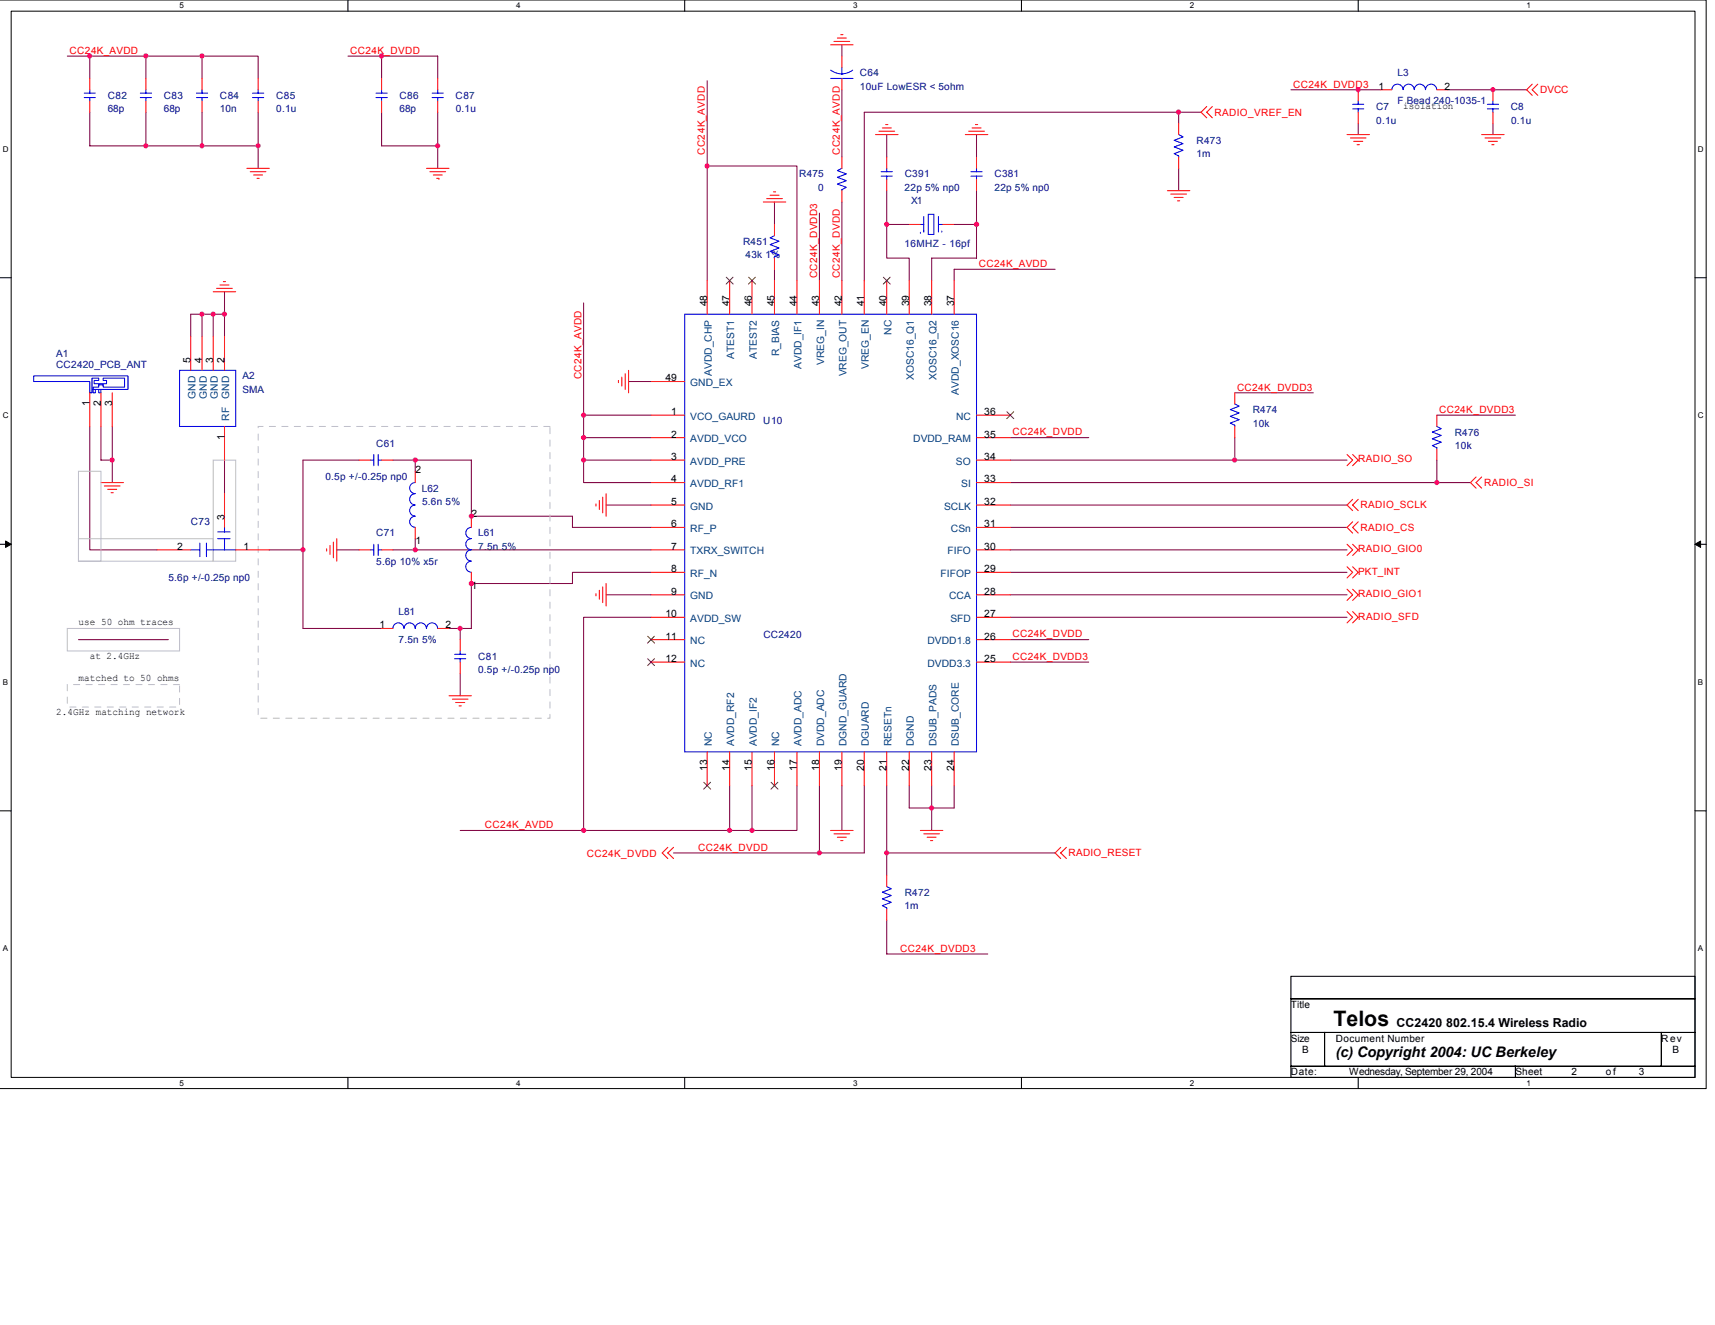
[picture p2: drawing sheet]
<svg xmlns="http://www.w3.org/2000/svg" width="279mm" height="216mm" viewBox="0 0 279 216" stroke-linecap="round" stroke-linejoin="round" font-family="sans-serif">
<path d="M0 0h278v177.4h-278M1.8 1.8h274.3v173.8h-274.3z" fill="none" stroke="#000" stroke-width=".16"/>
<g fill="#fff">
<path d="M29.3 .2h.7v1.5h-.7z"/>
<path d="M29.3 175.7h.7v1.5h-.7z"/>
</g>
<path d="M56.7 0v1.8M56.7 175.6v1.8" fill="none" stroke="#000" stroke-width=".17"/>
<g fill="#fff">
<path d="M84.1 .2h.7v1.5h-.7z"/>
<path d="M84.1 175.7h.7v1.5h-.7z"/>
</g>
<path d="M111.5 0v1.8M111.5 175.6v1.8" fill="none" stroke="#000" stroke-width=".17"/>
<g fill="#fff">
<path d="M139 .2h.7v1.5h-.7z"/>
<path d="M139 175.7h.7v1.5h-.7z"/>
</g>
<path d="M166.4 0v1.8M166.4 175.6v1.8" fill="none" stroke="#000" stroke-width=".17"/>
<g fill="#fff">
<path d="M193.8 .2h.8v1.5h-.8z"/>
<path d="M193.8 175.7h.8v1.5h-.8z"/>
</g>
<path d="M221.3 0v1.8M221.3 175.6v1.8" fill="none" stroke="#000" stroke-width=".17"/>
<g fill="#fff">
<path d="M248.7 .2h.7v1.5h-.7z"/>
<path d="M248.7 175.7h.7v1.5h-.7z"/>
<path d="M.5 23.5h.9v1.5h-.9z"/>
<path d="M276.6 23.5h1v1.5h-1z"/>
<path d="M.5 67h.9v1.4h-.9z"/>
<path d="M276.6 67h1v1.4h-1z"/>
</g>
<path d="M0 45.3h1.8M276.1 45.3h1.9" fill="none" stroke="#000" stroke-width=".17"/>
<g fill="#fff">
<path d="M.5 110.4h.8v1.5h-.8z"/>
<path d="M276.6 110.4h.9v1.5h-.9z"/>
</g>
<path d="M0 88.7h1.8M276.1 88.7h1.9" fill="none" stroke="#000" stroke-width=".17"/>
<path d="M.9 88.2l.9 .5-.9 .5zM276.1 88.7l1-.5v1z" fill="#000" stroke="#000" stroke-width=".16"/>
<g fill="#fff">
<path d="M.5 153.8h.8v1.5h-.8z"/>
<path d="M276.6 153.8h.9v1.5h-.9z"/>
</g>
<path d="M0 132.1h1.8M276.1 132.1h1.9M210.3 159.1h65.8v3.7h-65.8zM210.3 162.8h65.8v5.4h-65.8zM210.3 168.2h5.5v5.5h-5.5zM210.3 173.7h36.6v1.9h-36.6zM215.8 168.2h54.9v5.5h-54.9zM246.9 173.7h29.2v1.9h-29.2zM270.7 168.2h5.4v5.5h-5.4z" fill="none" stroke="#000" stroke-width=".17"/>
<g fill="none" stroke="#800040" stroke-width=".17">
<path d="M11 9.1h3.6v3.7M14.6 9.1h9.2v3.7M14.6 18.3v5.5h27.5M23.8 9.1h9.1M23.8 18.3v5.5M32.9 9.1h9.2v3.7M32.9 9.1v3.7M32.9 18.3v5.5M42.1 18.3v9.1M56.7 9.1h5.5v3.7M62.2 9.1h9.1v3.7M62.2 18.3v5.5h9.1"/>
<path d="M71.3 18.3v9.1M115.2 13.2v32.5M137.2 7.3v1.8M137.2 14.6v11M192 18.3v1.8M195.7 18.3h-54.9v27.4M210.3 14.6h14.6M235.9 14.6h12.8M115.2 27.1h14.6v18.6M126.2 32.9v3.7M133.5 34.7v11M137.2 32.9v12.8"/>
<path d="M144.5 31.1v5.5h3.6M144.5 36.6v5.5h3.6v3.6M144.5 21.9v3.7M155.4 36.6h3.7M159.1 31.1v11h-7.3v3.6M159.1 21.9v3.7M192 27.4v3.7M221.3 20.1v1.8M243.2 20.1v1.8M32.9 51.2v3.7M34.7 51.2v3.7M36.6 47.5v7.4"/>
<path d="M36.6 51.2h-5.5v3.7M95.1 49.4v18.2h11M126.2 43.9v1.8M171.9 43.9h-16.5v1.8M14.6 69.5v20.1h11M16.4 69.5v5.5h1.9M18.3 69.5v9.1M36.6 75v5.5M58.5 75h-9.1v27.4h12.8M64 75h12.8v9.1h16.5v1.8h12.8M67.6 75v1.8M95.1 75v3.6h11"/>
<path d="M95.1 71.3v3.7h11M95.1 67.6v3.7h11M102.4 62.2h3.7M164.6 71.3h12.8M201.2 71.3v3.7h-36.6M201.2 75h18.3M201.2 64h12.8M234.1 75v3.6h-69.5M234.1 78.6h5.5M234.1 67.6h12.8M43.9 89.6h5.5M54.9 89.6h3.6"/>
<path d="M64 89.6h42.1M67.6 87.8v1.8M98.7 82.3h7.4M98.7 96.9h7.4M106.1 93.3h-12.8v1.8h-16.5v7.3h-3.6M164.6 82.3h54.9M164.6 93.3h54.9M164.6 96.9h54.9M164.6 89.6h54.9M164.6 85.9h54.9M12.8 104.2h14.6M75 102.4v1.8"/>
<path d="M75 109.7v3.7M106.1 100.6h-11v34.7h-20.1M164.6 100.6h54.9M164.6 104.2h12.8M164.6 107.9h12.8M118.9 128v7.3h-23.8M118.9 135.3h3.6M122.5 128v7.3M129.8 128v7.3h-7.3M133.5 128v11M137.2 128v7.3M140.8 128v11h-31.1"/>
<path d="M144.5 128v14.6M144.5 139h27.4M148.1 128v3.7h7.3v-3.7M151.8 128v7.3M144.5 149.9v5.5h16.4"/>
</g>
<g fill="none" stroke="#f00" stroke-width=".17">
<path d="M14.6 12.8v1.8M14.6 16.4v1.9M23.8 12.8v1.8M23.8 16.4v1.9M32.9 12.8v1.8M32.9 16.4v1.9M42.1 12.8v1.8M42.1 16.4v1.9M62.2 12.8v1.8M62.2 16.4v1.9M71.3 12.8v1.8M71.3 16.4v1.9"/>
<path d="M135.3 7.3h3.7M135.9 6.8h2.5M136.4 6.2h1.5M137 5.7h.3M137.2 9.1v1.9M137.2 12.8v1.8M196.6 17.4l-.9 .9 .9 .9M197.5 17.4l-.9 .9 .9 .9M221.3 14.6v1.8M221.3 18.3v1.8M224.9 14.6h1.9M234.1 14.6h1.8"/>
<path d="M243.2 14.6v1.8M243.2 18.3v1.8M249.6 13.7l-.9 .9 .9 .9M250.5 13.7l-.9 .9 .9 .9M40.2 27.4h3.7M40.8 28h2.5M41.3 28.5h1.5M41.9 29.1h.3M69.5 27.4h3.7M70 28h2.6M70.6 28.5h1.5M71.1 29.1h.4"/>
<path d="M71.5 29.1h.1M124.4 32.9h3.6M124.9 32.4h2.6M125.5 31.8h1.4M126 31.3h.4M126.2 36.6v1.8M137.2 25.6v1.8M137.2 31.1v1.8M142.6 21.9h3.7M143.2 21.4h2.6M143.7 20.8h1.5M144.3 20.3h.4"/>
<path d="M144.5 25.6v1.8M144.5 29.3v1.8M148.1 36.6h1.8M153.6 36.6h1.8M157.3 21.9h3.6M157.8 21.4h2.6M158.4 20.8h1.4M158.9 20.3h.4M159.1 25.6v1.8M159.1 29.3v1.8M190.2 31.1h3.6M190.7 31.6h2.6"/>
<path d="M191.3 32.2h1.4M191.8 32.7h.4M192 20.1v1.8M192 25.6v1.8M219.5 21.9h3.6M220 22.5h2.5M220.5 23h1.5M221.1 23.6h.4M241.4 21.9h3.6M241.9 22.5h2.6M242.5 23h1.4M243 23.6h.4"/>
<path d="M31.1 54.9v5.4M32.9 54.9v5.4M34.7 47.5h3.7M34.7 54.9v5.4M35.3 47h2.5M35.8 46.4h1.5M36.4 45.9h.3M36.6 54.9v5.4M115.2 45.7v5.5M118.9 45.7v5.5M122.5 45.7v5.5M126.2 42.1v1.8"/>
<path d="M126.2 45.7v5.5M129.8 45.7v5.5M133.5 45.7v5.5M137.2 45.7v5.5M140.8 45.7v5.5M144.5 45.7v5.5M148.1 45.7v5.5M151.8 45.7v5.5M155.4 45.7v5.5M14.6 64v5.5M16.4 78.6h3.7M16.4 64v5.5"/>
<path d="M17 79.2h2.6M17.5 79.7h1.5M18.3 64v5.5M36.6 69.5v5.5M58.5 75h1.8M62.2 75h1.8M67.6 76.8v1.8M100.8 62v.4M101.3 61.4v1.5M101.9 60.9v2.6M102.4 60.3v3.7M106.1 78.6h5.4"/>
<path d="M106.1 67.6h5.4M106.1 71.3h5.4M106.1 75h5.4M106.1 62.2h5.4M159.1 78.6h5.5M159.1 67.6h5.5M159.1 71.3h5.5M159.1 75h5.5M201.2 64v1.8M201.2 69.5v1.8M219.5 74.1l.9 .9-.9 .9M220.4 74.1l.9 .9-.9 .9"/>
<path d="M234.1 67.6v1.9M234.1 73.2v1.8M240.5 77.7l-.9 .9 .9 .9M241.4 77.7l-.9 .9 .9 .9M18.1 80.3h.4M25.6 89.6h5.5M36.6 80.5v5.4M38.4 89.6h5.5M53.2 89.4v.4M53.8 88.9v1.4M54.3 88.3v2.6M54.9 87.8v3.6"/>
<path d="M58.5 89.6h1.8M62.2 89.6h1.8M67.6 85.9v1.9M76.8 84.1v1.8M76.8 93.3v1.8M97.1 82.1v.4M97.1 96.7v.4M97.6 81.6v1.4M97.6 96.2v1.4M98.2 81v2.6M98.2 95.6v2.6M98.7 80.5v3.6"/>
<path d="M98.7 95.1v3.6M106.1 89.6h5.4M106.1 82.3h5.4M106.1 85.9h5.4M106.1 93.3h5.4M106.1 96.9h5.4M159.1 89.6h5.5M159.1 82.3h5.5M159.1 85.9h5.5M159.1 93.3h5.5M159.1 96.9h5.5M219.5 99.7l.9 .9-.9 .9"/>
<path d="M219.5 88.7l.9 .9-.9 .9M219.5 92.4l.9 .9-.9 .9M219.5 96l.9 .9-.9 .9M220.4 99.7l.9 .9-.9 .9M220.4 88.7l.9 .9-.9 .9M220.4 92.4l.9 .9-.9 .9M220.4 81.4l-.9 .9 .9 .9M220.4 85l-.9 .9 .9 1M220.4 96l.9 .9-.9 .9M221.3 81.4l-.9 .9 .9 .9M221.3 85l-.9 .9 .9 1M62.2 102.4h1.8"/>
<path d="M71.3 102.4h1.9M73.2 113.4h3.6M73.7 113.9h2.5M74.2 114.5h1.5M74.8 115h.4M75 104.2v1.9M75 107.9v1.8M106.1 100.6h5.4M106.1 104.2h5.4M106.1 107.9h5.4M159.1 100.6h5.5M159.1 104.2h5.5"/>
<path d="M159.1 107.9h5.5M108.8 138.1l-.9 .9 .9 .9M109.7 138.1l-.9 .9 .9 .9M115.2 122.5v5.5M118.9 122.5v5.5M122.5 122.5v5.5M126.2 122.5v5.5M129.8 122.5v5.5M133.5 122.5v5.5M135.3 135.3h3.7M135.9 135.9h2.5M136.4 136.4h1.5"/>
<path d="M137 137h.3M137.2 122.5v5.5M140.8 122.5v5.5M144.5 122.5v5.5M148.1 122.5v5.5M149.9 135.3h3.7M150.5 135.9h2.6M151 136.4h1.5M151.6 137h.4M151.8 122.5v5.5M155.4 122.5v5.5M172.8 138.1l-.9 .9 .9 .9"/>
<path d="M173.7 138.1l-.9 .9 .9 .9M144.5 142.6v1.9M144.5 148.1v1.8"/>
</g>
<path d="M12.8 76.8h3.6v14.6h-3.6zM34.7 75h3.7v16.4h-3.7zM12.8 87.8h21.9v3.6h-21.9zM11 102.4h18.3v3.7h-18.3z" fill="none" stroke="#c0c0c0" stroke-width=".17"/>
<path d="M42.1 69.5h47.5v47.5h-47.5zM11 111.5h18.3v3.7h-18.3z" fill="none" stroke="#c0c0c0" stroke-width=".16" stroke-dasharray="1 1 1 1 1 1 1 1"/>
<g fill="none" stroke="#00f" stroke-width=".17">
<path d="M13.7 15.9h1.8M13.7 15.2h1.8M14.6 14.6v.6M14.6 15.9v.5M22.9 15.9h1.8M22.9 15.2h1.8M23.8 14.6v.6M23.8 15.9v.5M32 15.9h1.8M32 15.2h1.8M32.9 14.6v.6M32.9 15.9v.5"/>
<path d="M41.1 15.9h1.9M41.1 15.2h1.9M42.1 14.6v.6M42.1 15.9v.5M61.3 15.9h1.8M61.3 15.2h1.8M62.2 14.6v.6M62.2 15.9v.5M70.4 15.9h1.8M70.4 15.2h1.8M71.3 14.6v.6M71.3 15.9v.5"/>
<path d="M135.3 12.8h3.7M135.3 11.4l1.1 .5 .7 .1 1.2-.2 .6-.4M137.2 11v1.1M220.4 17.7h1.8M220.4 17h1.8M221.3 16.4v.6M221.3 17.7v.6M226.8 14.6a.91 .91 0 0 1 .9-.9 .91 .91 0 0 1 .9 .9M228.6 14.6a.9 .9 0 0 1 .9-.9 .9 .9 0 0 1 .9 .9 .91 .91 0 0 1 .9-.9 .91 .91 0 0 1 .9 .9 .92 .92 0 0 1 .9-.9 .92 .92 0 0 1 1 .9M242.3 17.7h1.8M242.3 17h1.8M243.2 16.4v.6"/>
<path d="M243.2 17.7v.6M126.2 38.4l-.7 .4 1.4 .5-1.4 .6 1.4 .5-1.4 .6 1.4 .5-.7 .4v.2M137.2 27.4l-.8 .4 1.5 .5-1.5 .6 1.5 .5-1.5 .6 1.5 .5-.7 .4v.2M143.6 28.7h1.8M143.6 28h1.8M144.5 27.4v.6M144.5 28.7v.6M149.9 37.8h.1M149.9 36.6h.6M150.5 35.3v2.5M151.2 34.9h.9v3.3h-.9zM152.9 37.7h.1"/>
<path d="M152.9 35.3v2.4M152.9 36.6h.7M153.4 37.7h.1M158.2 28.7h1.8M158.2 28h1.8M159.1 27.4v.6M159.1 28.7v.6M192 21.9l.7 .4-1.4 .6 1.4 .5-1.4 .5 1.4 .6-1.4 .5 .7 .4v.2M111.5 51.2h47.6v71.3h-47.6zM5.5 61.3h15.3v2.2h-5.6v-.4h.9v-.4h.7v.4h3.5v-1.5h-3.5v.4h.6v.5h-2.1v-.5h.8v-.4h-1.1v2.4h-.4v-1.8h-9.1zM15.2 63.5v.5h.3v-.5M16.1 63.5v.5h.3v-.5"/>
<path d="M29.3 60.3h9.1v9.2h-9.1zM60.3 75h.6M60.9 74.1v1.8M61.6 74.1v1.8M61.6 75h.6M67.6 78.6a.91 .91 0 0 0-.9 .9 .91 .91 0 0 0 .9 1 .91 .91 0 0 0-.9 .9 .91 .91 0 0 0 .9 .9M201.2 65.8l.7 .4-1.5 .5 1.5 .6-1.5 .5 1.5 .6-1.5 .5 .8 .4v.2M234.1 69.5l.7 .3-1.5 .6 1.5 .6-1.5 .5 1.5 .6-1.5 .5 .8 .4v.2M31.1 89.6h1.5M32.6 88.5v2.2M33.6 89.6h4.8M33.6 88.5v2.2"/>
<path d="M35.5 87.8h2M35.5 86.7h2M36.6 85.9v.8M36.6 87.8v1.8M60.3 89.6h.6M60.9 88.7v1.8M61.6 89.6h.6M61.6 88.7v1.8M67.6 82.3a.9 .9 0 0 0-.9 .9 .9 .9 0 0 0 .9 .9 .91 .91 0 0 0-.9 .9 .91 .91 0 0 0 .9 .9M76.8 89.6a.91 .91 0 0 0-.9 .9 .91 .91 0 0 0 .9 .9 .91 .91 0 0 0-.9 .9 .91 .91 0 0 0 .9 .9M76.8 85.9a.92 .92 0 0 0-.9 1 .92 .92 0 0 0 .9 .9 .9 .9 0 0 0-.9 .9 .9 .9 0 0 0 .9 .9M64 102.4a.91 .91 0 0 1 .9-.9 .91 .91 0 0 1 .9 .9 .9 .9 0 0 1 .9-.9 .9 .9 0 0 1 .9 .9"/>
<path d="M67.6 102.4a.91 .91 0 0 1 1-.9 .91 .91 0 0 1 .9 .9 .91 .91 0 0 1 .9-.9 .91 .91 0 0 1 .9 .9M74.1 107.3h1.8M74.1 106.6h1.8M75 106.1v.5M75 107.3v.6M144.5 144.5l.7 .3-1.5 .6 1.5 .5-1.5 .6 1.5 .5-1.5 .6 .8 .3v.2"/>
</g>
<g fill="none" stroke="#804000" stroke-width=".16">
<path d="M118.3 45.2l1.1 1.1M119.4 45.2l-1.1 1.1M122 45.2l1.1 1.1M123.1 45.2l-1.2 1.1M143.9 45.2l1.1 1.1M145 45.2l-1.1 1.1M164 67.1l1.2 1.1M165.1 67.1l-1.1 1.1M105.5 103.7l1.1 1.1M105.5 107.3l1.1 1.2M106.6 103.7l-1.1 1.1M106.6 107.3l-1.1 1.2"/>
<path d="M114.7 127.5l1.1 1.1M115.8 127.5l-1.2 1.1M125.6 127.5l1.1 1.1M126.7 127.5l-1.1 1.1"/>
</g>
<g fill="#f0f" stroke="#f0f" stroke-width=".17">
<circle cx="201.2" cy="75" r=".36"/>
<circle cx="144.4" cy="139" r=".35"/>
<circle cx="234.1" cy="78.6" r=".35"/>
<circle cx="95.1" cy="135.3" r=".36"/>
<circle cx="122.5" cy="135.3" r=".36"/>
<circle cx="118.9" cy="135.3" r=".36"/>
<circle cx="115.2" cy="27" r=".36"/>
<circle cx="95.1" cy="75" r=".36"/>
<circle cx="95.1" cy="71.3" r=".36"/>
<circle cx="95.1" cy="67.6" r=".36"/>
<circle cx="159.1" cy="36.6" r=".36"/>
<circle cx="144.4" cy="36.6" r=".36"/>
<circle cx="221.3" cy="14.6" r=".35"/>
<circle cx="243.2" cy="14.6" r=".35"/>
<circle cx="192" cy="18.3" r=".36"/>
<circle cx="49.4" cy="89.6" r=".36"/>
<circle cx="23.8" cy="9.1" r=".36"/>
<circle cx="62.1" cy="9.1" r=".36"/>
<circle cx="14.6" cy="9.1" r=".36"/>
<circle cx="32.9" cy="23.8" r=".35"/>
<circle cx="71.3" cy="23.8" r=".35"/>
<circle cx="32.9" cy="9.1" r=".36"/>
<circle cx="34.7" cy="51.2" r=".35"/>
<circle cx="133.5" cy="139" r=".35"/>
<circle cx="18.3" cy="75" r=".36"/>
<circle cx="67.7" cy="89.6" r=".36"/>
<circle cx="76.8" cy="84.1" r=".36"/>
<circle cx="76.8" cy="95.1" r=".36"/>
<circle cx="75" cy="102.4" r=".35"/>
<circle cx="42" cy="23.8" r=".35"/>
<circle cx="23.8" cy="23.8" r=".35"/>
<circle cx="151.8" cy="131.7" r=".36"/>
<circle cx="36.6" cy="51.2" r=".36"/>
<circle cx="32.9" cy="51.2" r=".35"/>
<circle cx="67.7" cy="75" r=".36"/>
</g>
<text font-size="3.5" x="217.3" y="167.3">Telos</text>
<text font-size="2.4" x="217.6" y="172.2">(c) Copyright 2004: UC Berkeley</text>
<text font-size="2" x="227.5" y="167.4">CC2420 802.15.4 Wireless Radio</text>
<g font-size="1.7">
<text x="224.6" y="14.6">1</text>
<text x="235.4" y="14.6">2</text>
<text x="115.2" y="49.9" transform="rotate(-90 115.2 49.9)">48</text>
<text x="118.9" y="49.9" transform="rotate(-90 118.9 49.9)">47</text>
<text x="122.5" y="49.9" transform="rotate(-90 122.5 49.9)">46</text>
<text x="126.2" y="49.9" transform="rotate(-90 126.2 49.9)">45</text>
<text x="129.8" y="49.9" transform="rotate(-90 129.8 49.9)">44</text>
<text x="133.5" y="49.9" transform="rotate(-90 133.5 49.9)">43</text>
<text x="137.1" y="49.9" transform="rotate(-90 137.1 49.9)">42</text>
<text x="140.8" y="49.9" transform="rotate(-90 140.8 49.9)">41</text>
<text x="144.4" y="49.9" transform="rotate(-90 144.4 49.9)">40</text>
<text x="148.1" y="49.9" transform="rotate(-90 148.1 49.9)">39</text>
<text x="151.8" y="49.9" transform="rotate(-90 151.8 49.9)">38</text>
<text x="155.4" y="49.9" transform="rotate(-90 155.4 49.9)">37</text>
<text x="31.1" y="59.1" transform="rotate(-90 31.1 59.1)">5</text>
<text x="32.9" y="59.1" transform="rotate(-90 32.9 59.1)">4</text>
<text x="34.7" y="59.1" transform="rotate(-90 34.7 59.1)">3</text>
<text x="36.6" y="59.1" transform="rotate(-90 36.6 59.1)">2</text>
<text x="108.4" y="62.1">49</text>
<text x="14.6" y="66.2" transform="rotate(-90 14.6 66.2)">1</text>
<text x="16.4" y="66.2" transform="rotate(-90 16.4 66.2)">2</text>
<text x="18.3" y="66.2" transform="rotate(-90 18.3 66.2)">3</text>
<text x="36.6" y="71.7" transform="rotate(-90 36.6 71.7)">1</text>
<text x="109.3" y="67.6">1</text>
<text x="109.3" y="71.3">2</text>
<text x="160.4" y="71.3">35</text>
<text x="160.4" y="67.6">36</text>
<text x="67.7" y="77">2</text>
<text x="109.3" y="75">3</text>
<text x="160.4" y="75">34</text>
<text x="109.3" y="78.6">4</text>
<text x="109.3" y="82.3">5</text>
<text x="160.4" y="78.6">33</text>
<text x="160.4" y="82.3">32</text>
<text x="28.9" y="89.6">2</text>
<text x="36.6" y="84.7" transform="rotate(-90 36.6 84.7)">3</text>
<text x="39.7" y="89.6">1</text>
<text x="67.7" y="88.7">1</text>
<text x="76.8" y="84.3">2</text>
<text x="109.3" y="85.9">6</text>
<text x="109.3" y="89.6">7</text>
<text x="160.4" y="89.6">30</text>
<text x="160.4" y="85.9">31</text>
<text x="109.3" y="93.2">8</text>
<text x="160.4" y="93.2">29</text>
<text x="76.8" y="96">1</text>
<text x="108.4" y="100.6">10</text>
<text x="109.3" y="96.9">9</text>
<text x="160.4" y="96.9">28</text>
<text x="160.4" y="100.6">27</text>
<text x="61.8" y="102.4">1</text>
<text x="72.6" y="102.4">2</text>
<text x="108.4" y="104.2">11</text>
<text x="108.4" y="107.9">12</text>
<text x="160.4" y="107.9">25</text>
<text x="160.4" y="104.2">26</text>
<text x="115.2" y="125.6" transform="rotate(-90 115.2 125.6)">13</text>
<text x="118.9" y="125.6" transform="rotate(-90 118.9 125.6)">14</text>
<text x="122.5" y="125.6" transform="rotate(-90 122.5 125.6)">15</text>
<text x="126.2" y="125.6" transform="rotate(-90 126.2 125.6)">16</text>
<text x="129.8" y="125.6" transform="rotate(-90 129.8 125.6)">17</text>
<text x="133.5" y="125.6" transform="rotate(-90 133.5 125.6)">18</text>
<text x="137.1" y="125.6" transform="rotate(-90 137.1 125.6)">19</text>
<text x="140.8" y="125.6" transform="rotate(-90 140.8 125.6)">20</text>
<text x="144.4" y="125.6" transform="rotate(-90 144.4 125.6)">21</text>
<text x="148.1" y="125.6" transform="rotate(-90 148.1 125.6)">22</text>
<text x="151.8" y="125.6" transform="rotate(-90 151.8 125.6)">23</text>
<text x="155.4" y="125.6" transform="rotate(-90 155.4 125.6)">24</text>
</g>
<g font-size="1.7" fill="#004080">
<text x="119.6" y="58.4" transform="rotate(-90 119.6 58.4)">ATEST1</text>
<text x="123.3" y="58.4" transform="rotate(-90 123.3 58.4)">ATEST2</text>
<text x="126.9" y="58.1" transform="rotate(-90 126.9 58.1)">R_BIAS</text>
<text x="134.3" y="59.5" transform="rotate(-90 134.3 59.5)">VREG_IN</text>
<text x="145.2" y="54.5" transform="rotate(-90 145.2 54.5)">NC</text>
<text x="31.8" y="65" transform="rotate(-90 31.8 65)">GND</text>
<text x="33.7" y="65" transform="rotate(-90 33.7 65)">GND</text>
<text x="35.5" y="65" transform="rotate(-90 35.5 65)">GND</text>
<text x="37.3" y="65" transform="rotate(-90 37.3 65)">GND</text>
<text x="112.5" y="62.9">GND_EX</text>
<text x="116" y="61.2" transform="rotate(-90 116 61.2)">AVDD_CHP</text>
<text x="130.6" y="60.1" transform="rotate(-90 130.6 60.1)">AVDD_IF1</text>
<text x="137.9" y="61.3" transform="rotate(-90 137.9 61.3)">VREG_OUT</text>
<text x="141.6" y="60.1" transform="rotate(-90 141.6 60.1)">VREG_EN</text>
<text x="148.9" y="61.9" transform="rotate(-90 148.9 61.9)">XOSC16_Q1</text>
<text x="152.5" y="61.9" transform="rotate(-90 152.5 61.9)">XOSC16_Q2</text>
<text x="156.2" y="64.3" transform="rotate(-90 156.2 64.3)">AVDD_XOSC16</text>
<text x="37.3" y="68.6" transform="rotate(-90 37.3 68.6)">RF</text>
<text x="112.5" y="68.4">VCO_GAURD</text>
<text x="155.8" y="68.4">NC</text>
<text x="112.5" y="72.1">AVDD_VCO</text>
<text x="112.5" y="75.7">AVDD_PRE</text>
<text x="148.8" y="72.1">DVDD_RAM</text>
<text x="155.7" y="75.7">SO</text>
<text x="112.5" y="79.4">AVDD_RF1</text>
<text x="112.5" y="83">GND</text>
<text x="153.8" y="83">SCLK</text>
<text x="156.6" y="79.4">SI</text>
<text x="112.5" y="86.7">RF_P</text>
<text x="154.9" y="86.7">CSn</text>
<text x="112.5" y="90.3">TXRX_SWITCH</text>
<text x="112.5" y="94">RF_N</text>
<text x="153.2" y="94">FIFOP</text>
<text x="154.4" y="90.3">FIFO</text>
<text x="112.5" y="97.7">GND</text>
<text x="112.5" y="101.3">AVDD_SW</text>
<text x="154.6" y="97.7">CCA</text>
<text x="154.8" y="101.3">SFD</text>
<text x="112.5" y="105">NC</text>
<text x="151.1" y="105">DVDD1.8</text>
<text x="112.5" y="108.6">NC</text>
<text x="151.1" y="108.6">DVDD3.3</text>
<text x="116" y="121.6" transform="rotate(-90 116 121.6)">NC</text>
<text x="119.6" y="121.6" transform="rotate(-90 119.6 121.6)">AVDD_RF2</text>
<text x="123.3" y="121.6" transform="rotate(-90 123.3 121.6)">AVDD_IF2</text>
<text x="126.9" y="121.6" transform="rotate(-90 126.9 121.6)">NC</text>
<text x="130.6" y="121.6" transform="rotate(-90 130.6 121.6)">AVDD_ADC</text>
<text x="134.3" y="121.6" transform="rotate(-90 134.3 121.6)">DVDD_ADC</text>
<text x="137.9" y="121.6" transform="rotate(-90 137.9 121.6)">DGND_GUARD</text>
<text x="141.6" y="121.6" transform="rotate(-90 141.6 121.6)">DGUARD</text>
<text x="145.2" y="121.6" transform="rotate(-90 145.2 121.6)">RESETn</text>
<text x="148.9" y="121.6" transform="rotate(-90 148.9 121.6)">DGND</text>
<text x="152.5" y="121.6" transform="rotate(-90 152.5 121.6)">DSUB_PADS</text>
<text x="156.2" y="121.6" transform="rotate(-90 156.2 121.6)">DSUB_CORE</text>
</g>
<g font-size="1.6" fill="#f00">
<text x="11.3" y="8.8">CC24K_AVDD</text>
<text x="57" y="8.8">CC24K_DVDD</text>
<text x="210.7" y="14.3">CC24K_DVDD3</text>
<text x="250.9" y="15.2">DVCC</text>
<text x="197.9" y="18.8">RADIO_VREF_EN</text>
<text x="114.9" y="25.2" transform="rotate(-90 114.9 25.2)">CC24K_AVDD</text>
<text x="136.8" y="25.2" transform="rotate(-90 136.8 25.2)">CC24K_AVDD</text>
<text x="133.1" y="45.4" transform="rotate(-90 133.1 45.4)">CC24K_DVDD3</text>
<text x="136.8" y="45.4" transform="rotate(-90 136.8 45.4)">CC24K_DVDD</text>
<text x="159.4" y="43.5">CC24K_AVDD</text>
<text x="94.7" y="61.8" transform="rotate(-90 94.7 61.8)">CC24K_AVDD</text>
<text x="201.5" y="63.6">CC24K_DVDD3</text>
<text x="165" y="71">CC24K_DVDD</text>
<text x="234.4" y="67.3">CC24K_DVDD3</text>
<text x="221.3" y="75.4">RADIO_SO</text>
<text x="221.6" y="82.8">RADIO_SCLK</text>
<text x="241.8" y="79.2">RADIO_SI</text>
<text x="221.3" y="90">RADIO_GIO0</text>
<text x="221.7" y="86.5">RADIO_CS</text>
<text x="221.3" y="93.6">PKT_INT</text>
<text x="221.3" y="101">RADIO_SFD</text>
<text x="221.3" y="97.3">RADIO_GIO1</text>
<text x="165" y="103.9">CC24K_DVDD</text>
<text x="165" y="107.5">CC24K_DVDD3</text>
<text x="79" y="135">CC24K_AVDD</text>
<text x="95.6" y="139.7">CC24K_DVDD</text>
<text x="113.7" y="138.6">CC24K_DVDD</text>
<text x="174.1" y="139.6">RADIO_RESET</text>
<text x="146.7" y="155.1">CC24K_DVDD3</text>
</g>
<g font-size="1.6" fill="#000080">
<text x="17.5" y="16.1">C82</text>
<text x="26.7" y="16.1">C83</text>
<text x="35.8" y="16.1">C84</text>
<text x="45" y="16.1">C85</text>
<text x="65.1" y="16.1">C86</text>
<text x="74.2" y="16.1">C87</text>
<text x="140.1" y="12.4">C64</text>
<text x="140.1" y="14.6">10uF LowESR &lt; 5ohm</text>
<text x="224.2" y="17.9">C7</text>
<text x="227.7" y="12.4">L3</text>
<text x="227.7" y="17">F Bead 240-1035-1</text>
<text x="246.1" y="17.9">C8</text>
<text x="17.5" y="18.3">68p</text>
<text x="26.7" y="18.3">68p</text>
<text x="35.8" y="18.3">10n</text>
<text x="45" y="18.3">0.1u</text>
<text x="65.1" y="18.3">68p</text>
<text x="74.3" y="18.3">0.1u</text>
<text x="194.9" y="23.4">R473</text>
<text x="224.2" y="20.1">0.1u</text>
<text x="246.2" y="20.1">0.1u</text>
<text x="130.2" y="28.9">R475</text>
<text x="147.4" y="28.9">C391</text>
<text x="162" y="28.9">C381</text>
<text x="194.9" y="25.6">1m</text>
<text x="133.3" y="31.1">0</text>
<text x="147.4" y="31.1">22p 5% np0</text>
<text x="148.4" y="33.3">X1</text>
<text x="162" y="31.1">22p 5% np0</text>
<text x="121.1" y="39.9">R451</text>
<text x="147.4" y="40.2">16MHZ - 16pf</text>
<text x="121.5" y="42.1">43k 1%</text>
<text x="9.1" y="58.2">A1</text>
<text x="9.1" y="60">CC2420_PCB_ANT</text>
<text x="39.5" y="61.8">A2</text>
<text x="39.5" y="64">SMA</text>
<text x="124.4" y="69.1">U10</text>
<text x="204.1" y="67.3">R474</text>
<text x="204.1" y="69.5">10k</text>
<text x="237" y="71">R476</text>
<text x="61.3" y="72.8">C61</text>
<text x="237" y="73.2">10k</text>
<text x="53" y="78.3">0.5p +/-0.25p np0</text>
<text x="68.7" y="80.1">L62</text>
<text x="68.8" y="82.3">5.6n 5%</text>
<text x="31.1" y="85.6">C73</text>
<text x="61.3" y="87.4">C71</text>
<text x="77.9" y="87.4">L61</text>
<text x="77.9" y="89.6">7.5n 5%</text>
<text x="27.4" y="94.7">5.6p +/-0.25p np0</text>
<text x="61.3" y="92">5.6p 10% x5r</text>
<text x="64.9" y="100.2">L81</text>
<text x="64.9" y="104.8">7.5n 5%</text>
<text x="77.9" y="107.5">C81</text>
<text x="124.4" y="103.9">CC2420</text>
<text x="77.9" y="109.7">0.5p +/-0.25p np0</text>
<text x="147.4" y="148.1">1m</text>
<text x="147.4" y="145.9">R472</text>
</g>
<g font-size="1.6">
<text x="228.6" y="17.7">isolation</text>
<text x="12.8" y="101.9">use 50 ohm traces</text>
<text x="14.6" y="107.3">at 2.4GHz</text>
<text x="12.8" y="111">matched to 50 ohms</text>
<text x="9.1" y="116.5">2.4GHz matching network</text>
<text x="210.3" y="164.2">Title</text>
<text x="210.3" y="169.7">Size</text>
<text x="212.1" y="171.6">B</text>
<text x="217.6" y="169.7">Document Number</text>
<text x="270.7" y="169.7">R ev</text>
<text x="272.5" y="171.6">B</text>
<text x="210.3" y="175.2">Date:</text>
<text x="219.8" y="175.2">Wednesday, September 29, 2004</text>
<text x="246.9" y="175.2">Sheet</text>
<text x="256" y="175.2">2</text>
<text x="261.6" y="175.2">of</text>
<text x="267" y="175.2">3</text>
</g>
<g font-size="1.3">
<text x="29.3" y="1.4">5</text>
<text x="84.1" y="1.4">4</text>
<text x="139" y="1.4">3</text>
<text x="193.8" y="1.4">2</text>
<text x="248.7" y="1.4">1</text>
<text x=".5" y="24.7">D</text>
<text x="276.6" y="24.7">D</text>
<text x=".5" y="68.2">C</text>
<text x="276.6" y="68.2">C</text>
<text x=".5" y="111.6">B</text>
<text x="276.6" y="111.6">B</text>
<text x=".5" y="155">A</text>
<text x="276.6" y="155">A</text>
<text x="29.3" y="176.9">5</text>
<text x="84.1" y="176.9">4</text>
<text x="139" y="176.9">3</text>
<text x="193.8" y="176.9">2</text>
<text x="248.7" y="176.9">1</text>
</g>
</svg>
